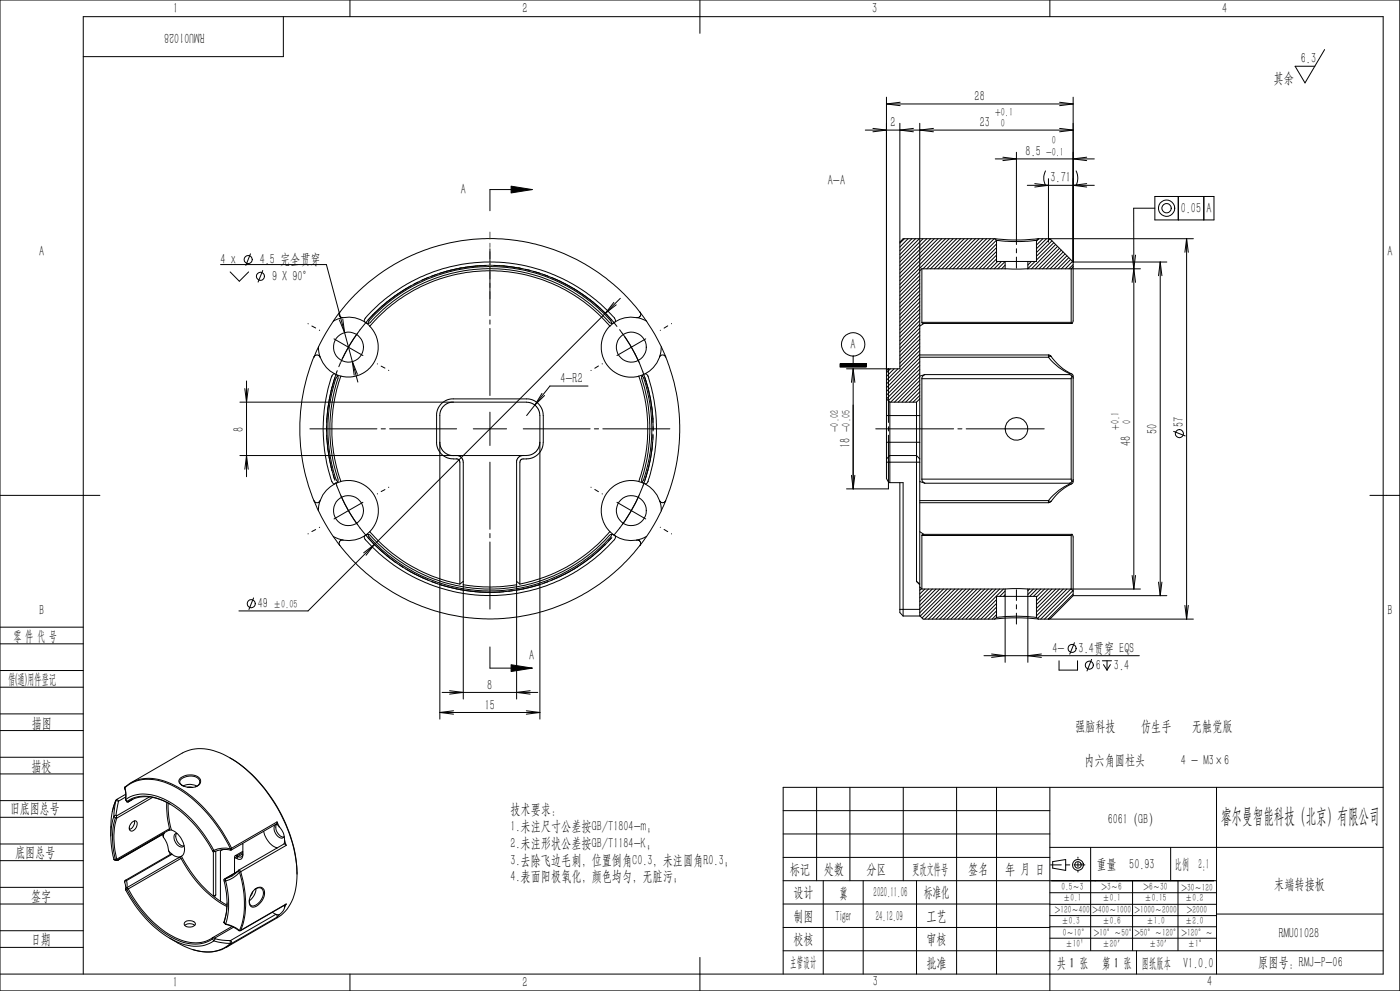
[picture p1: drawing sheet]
<svg xmlns="http://www.w3.org/2000/svg" width="420mm" height="297mm" viewBox="0 0 420 297" stroke-linecap="round" stroke-linejoin="round" font-family="sans-serif">
<g fill="none" stroke="#000" stroke-width=".3">
<path d="M0 0h419.9v297h-419.9zM85 5v12h-60M105 0v5M210 0v10M315 0v5M397.4 14.9l-5.9 9.9-3-4.9h6M259.6 39h62.3M261.9 38.5l4 .5-4 .5M265.9 29.1v90.4M265.9 31.2h56M265.9 31.2l4.1 .5M270 37v73.5h-16"/>
<path d="M270 30.6l-4.1 .6M274 38.5l-4 .5 4 .5M275.9 37v82.5M280 38.5l-4.1 .5 4.1 .5M317.9 38.5l4 .5M317.9 30.6l4 .6M321.9 29.1v50.8M321.9 39l-4 .5M321.9 31.2l-4 .5M153.3 55.8l6.4 1-6.4 1zM159.7 56.8h-12.7v6.4M298.6 47.6h29.7"/>
<path d="M300.9 47.1l4 .5-4 .5M304.9 45.6v27.7M308.2 55.5h20.1M310.4 55l4.1 .5-4.1 .5M313.6 51.2a4.8 4.8 0 0 0 0 4.3M314.5 53.6v19M322.8 51.2a4.8 4.8 0 0 1 0 4.3M326 47.1l-4.1 .5 4.1 .5M326 55l-4.1 .5 4.1 .5M346.5 58.9h17.7v7h-17.7zM353.5 58.9v7M361.1 58.9v7"/>
<path d="M66.2 79.3h31.7l9.5 35.2M75.1 76.1l-1.4 3.4M147 74.5v20.1M271.3 71.5l-1.3 1.4M272.4 71.5l-2.4 2.5M273.6 71.5l-3.6 3.6M274.7 71.5l-4.7 4.8M275.8 71.5l-5.8 5.9M276.9 71.5l-6.9 7M278 71.5l-8 8.1M279.2 71.5l-9.2 9.3M280.3 71.5l-10.3 10.4"/>
<path d="M281.4 71.5l-11.4 11.5M282.5 71.5l-12.5 12.6M283.7 71.5l-13.7 13.8M284.8 71.5l-14.8 14.9M285.9 71.5l-9 9.1M287 71.5l-9 9.1M288.2 71.5l-9.1 9.1M289.3 71.5l-9 9.1M290.4 71.5l-9 9.1M291.5 71.5l-9 9.1M292.7 71.5l-9.1 9.1M293.8 71.5l-9 9.1"/>
<path d="M294.9 71.5l-9 9.1M296 71.5l-9 9.1M297.1 71.5l-9 9.1M298.2 71.5l-8.9 9.1M298.4 71.5a56.3 56.3 0 0 0 13.1 0M298.4 71.5l.6 .5M298.4 71.5h-27.5l-.9 1.1M298.9 72l-8.5 8.6M299 72a47.3 47.3 0 0 0 11.9 0M299 72v6.4h2.5M299 73.1l-7.5 7.5M299 74.2l-6.4 6.4"/>
<path d="M299 75.4l-5.2 5.2M299 76.5l-4.1 4.1M299 77.6l-3 3M299.3 78.4l-2.2 2.2M300.4 78.4l-2.2 2.2M301.5 78.4h6.9M301.5 78.4l-2.2 2.2M301.5 79.5l-1 1.1M301.5 78.4v2.2M304.9 74.5v1.3M304.9 77v3.3M308.4 78.4v2.2"/>
<path d="M309.4 78.4l-1 1M310.5 78.4l-2.1 2.1M310.9 72v6.4h-2.5M311.5 71.5h46.5M311.5 71.5l-.6 .5M311.7 71.5l-.8 .8M312.8 71.5l-1.9 1.9M313.9 71.5l-3 3M314.5 71.5l.6 .2 6.8 6.8h28.2M315 71.6l-4.1 4.1M315.6 72.2l-4.7 4.6M316.1 72.7l-5.2 5.2"/>
<path d="M316.7 73.3l-7.2 7.3M317.2 73.9l-6.6 6.7M317.8 74.4l-6.1 6.2M318.4 75l-5.6 5.6M318.9 75.5l-5 5.1M319.5 76.1l-4.5 4.5M320.1 76.7l-3.9 3.9M320.6 77.2l-3.3 3.4M321.2 77.8l-2.8 2.8M321.7 78.4l-2.1 2.2M321.9 79.9l-.5 .7v16M321.9 79.9v16.3l-.3 .7"/>
<path d="M321.9 79.3l-1.2 1.3M339.6 76.5l1.1 8.1M340.7 76.5l-.6 4.1M346.5 62.4h-6.4v18.2M348.1 78.5l-.5 4.1M348.1 78.5v100M348.1 78.5l.5 4.1M356 71.5l-.5 4.1M356 71.5l.5 4.1M356 71.5v114M69 81.5l2.8 2.8 2.8-2.8M78.8 81.1l-1.4 3.4"/>
<path d="M92.4 97l.1 .1M93.6 97.7l1.1 .6M95.8 98.9l.1 .1M100 96.3l-2.3 3.5-2.2 4.2M101.9 93.6l-1.9 2.7M102.8 95.6l.6 4.1-1.6-3.8M102.9 95.2l-1-.4-.2-.4 .1-.6a56.8 56.8 0 0 1 90.4 .2l-.3 1-.9 .2M102.9 95.2a8.9 8.9 0 0 1 6.5 1.2M102.9 95.2l-1.3 .3-1.6 .8M107.3 99.9l-2.8 4.2M109.4 96.4l.4 .3M109.8 96.7l.7 .2"/>
<path d="M109.8 96.7l1.2 1M110.5 96.9l.8-.5a48 48 0 0 1 71.7 .4l.5 .1M110.5 96.9a6.9 6.9 0 0 1 2.7-3.3 48.5 48.5 0 0 1 70.1 2.8l.2 .5M110.9 97.7l1.7 2.5 .8 2.7 .1 1.9-.3 1.5-1.1 2.6-1.9 2.1-2.6 1.5-2.4 .5-2.9-.3M111 97.7l1.4-1.6a47.3 47.3 0 0 1 70.6 1.6M123.2 85.7a49.2 49.2 0 0 0-20.5 21.9M124.2 85.1a50.6 50.6 0 0 0-13.8 10.8M125.4 84.5l-1.1 .6M128.4 83.2l-4.2 1.9M130.8 82.3l-1.3 .4M132 81.9a49.4 49.4 0 0 1 29.9 0M147 95.9v1.3"/>
<path d="M147 98.4v20.1M156.4 80.5a49.2 49.2 0 0 0-29.8 3.5M157.6 80.7l1.2 .3M160.1 81.3a48.3 48.3 0 0 1 25 16.5M163.2 82.3l1.1 .4M164.3 82.7h.1M165.5 83.2a50.3 50.3 0 0 1 18.1 12.7M183 97.7l-.9 1-.9 1.5-.8 3.1 .2 2.8 1.1 2.7 2.2 2.4 2.4 1.3 2.3 .5 3-.2M184.1 96.7l-.6 .2M184.1 96.7l-1.1 1M184.1 90.6l-2.5 3.3 3.3-2.5M184.3 95.2l-.6-.6a49.8 49.8 0 0 0-74.3 1.1v.7"/>
<path d="M184.3 95.3l.3 .6v.5M184.6 96.4l-.5 .3M185.9 98.8a45.9 45.9 0 0 1 5.8 9.7M186.1 89.4l-73.8 73.8M191 95.2a8.7 8.7 0 0 0-6.4 1.2M191 95.2l1.2 .2 1.8 .9M192 93.6l2 2.7M194 96.3l.4 .7a52.4 52.4 0 0 1 5.3 10M198.1 99h.1M200.3 97.7l-1.1 .6M201.5 97h-.1M275.9 81.5l-5.9 6"/>
<path d="M275.9 82.6l-5.9 6M275.9 83.7l-5.9 6M275.9 84.9l-5.9 5.9M275.9 86l-5.9 6M275.9 87.1l-5.9 6M275.9 88.2l-5.9 6M275.9 89.4l-5.9 5.9M275.9 90.5l-5.9 6M275.9 91.6l-5.9 6M275.9 92.7l-5.9 6M275.9 93.9l-5.9 5.9M275.9 95l-5.9 6"/>
<path d="M275.9 96.1l-5.9 6M275.9 97.2l-5.9 6M275.9 98.3l-5.9 6.1M275.9 99.4l-5.9 6.1M276.6 80.6v16M276.6 96.6l.3 .3M276.6 80.6h24.9M276.6 96.6h44.8M276.6 80.6l-.7 .6M276.9 96.9h44.7M277.2 96.9l-1.3 .8M301.5 80.6h6.9"/>
<path d="M308.4 80.6h33.7M321.4 96.6l.2 .3M340.1 80.6l-.5 4M340.1 80.6v95.9M73.4 116.5l.6 4 .5-4M74 114.2v28.7M94.1 107a56.3 56.3 0 0 0 .3 43.5l1.1 .1 .6-.6M95.5 104l-1.3 3 .4-.5 .7-.1 .8 .7M95.5 104l.1 1.5 .5 1.5M96.1 107.1a8.9 8.9 0 0 0 4.3 4.9M99.5 112.8v.1a48.4 48.4 0 0 0 .2 31.7l.7 .4M100.2 101.6l4.3 2.5"/>
<path d="M100.4 112l-.3 .1-.6 .7M100.4 112l.4 .3M100.5 113.2a51.3 51.3 0 0 0-2.5 13.4M100.8 113.3a47.7 47.7 0 0 0 .3 30.8l.2 .2M100.8 112.3l.5 .4M100.8 112.3l1.5 .4M101.2 111.1a48.6 48.6 0 0 0-1.6 29.9M101.3 112.7l-.5 .6M101.3 112.7l.1 .8a48 48 0 0 0 0 30.1M102.1 108.7l-.5 1.2M102.3 112.7a47.7 47.7 0 0 0-.1 31.6l3.1-.3 2.3 .5 2.4 1.3 2.1 2.4 1.2 2.8 .2 2.8-.8 3-1.7 2.5M104.5 104.1l-2.2 4.4"/>
<path d="M104.5 104.1l4.4 2.5M107.2 112.2l-1.5-3.8 .6 4M113.2 109.1h.1M114.3 109.7l1.2 .6M116.6 111h.1M136 119.5h22.6l1.3 .4 1.3 .8 .9 1.1 .6 1.1 .3 1.6v8l-.4 2-.8 1.3-1.1 .9-1.8 .8-2.4 .1-.4 .4-.1 .5v36.5M136 119.5l-1.6 .3-1.5 .8-1.1 1.2-.6 1.1-.2 1v9.2l.5 1.8 1.4 1.6 1.8 .9 2.3 .1M162.6 117.9l-2.2 3.5M163.4 118.5l-3 2.9M176.4 115.7h-11.4l-4.6 5.7M177.3 111h.1M179.5 109.7l-1.1 .7"/>
<path d="M180.6 109.1h.1M187.4 100.9a48.9 48.9 0 0 1 8.6 27.6M192.6 112.7l-.1 .6 .4 1.3a49.1 49.1 0 0 1-.4 29.5l.1 .2M192.6 112.7a7.5 7.5 0 0 1 1.5 4.1 48.7 48.7 0 0 1-1 26.9M193.1 112.3l-.5 .4M193.1 112.3l-1.5 .4 .8 2.4a47.8 47.8 0 0 1-.8 29.2M193.5 113.2a45.3 45.3 0 0 1 2.4 13.4M193.5 112l-.4 .3M193.5 112a1.86 1.86 0 0 1 1.3 2l.1 .6a49.6 49.6 0 0 1-.5 29.6M193.7 101.6l-8.6 5M197.8 107l.7-.6 .8 .1 .4 .5M197.9 107.1a8.9 8.9 0 0 1-4.4 4.9"/>
<path d="M198.4 104l-.5 3.1M199.7 107a56.3 56.3 0 0 1-.3 43.5l-.8 .2-.7-.7M252 109h7.9v1h-7.9zM255.9 106.7v2.3M255.9 110.5v36M255.9 110.5l.6 4.1M255.9 110.5l-.5 4.1M265.9 119.5v5M265.9 119.5l1.1 1M265.9 111.1l.6-.6v16.1M267.1 110.5l-1.2 1.2M268.2 110.5l-2.3 2.3"/>
<path d="M269.4 110.5l-3.5 3.5M275.9 119.5v5M275.9 106.4h38.6M275.9 100.6l-5.9 6M275.9 101.7l-5.9 6M275.9 102.8l-5.9 6M275.9 103.9l-5.9 6M275.9 105.1l-10 10M275.9 106.2l-10 10M275.9 107.3l-10 10M275.9 108.4l-10 10M275.9 109.6l-10 9.9"/>
<path d="M275.9 110.7l-9.4 9.4M275.9 111.8l-8.7 8.7M275.9 112.9l-7.5 7.6M275.9 114l-6.4 6.5M275.9 115.2l-5.3 5.3M275.9 116.3l-4.2 4.2M275.9 117.4l-3.1 3.1M275.9 118.5l-2 2M275.9 119.5l-.9 1M275.9 107.1h38.6M276.6 113.5v30.1M276.6 113.5h44.8"/>
<path d="M277.5 112.3l-.6 .4-.3 .8M277.5 112.3l-1.6 .4M277.5 112.3h43.4M314.5 106.4l.8 .4M314.5 106.4v.7M314.5 107.1a16.5 16.5 0 0 0 6.4 4.9M315.3 106.8a16.3 16.3 0 0 0 6.2 5.3M315.3 106.8l-.8 .3M320.9 112v.3M320.9 112.3l.7 .4M320.9 112a1.04 1.04 0 0 1 1 1.3M321.4 113.5v30.1"/>
<path d="M321.6 112.7l-.2 .8M321.6 112.7l.3 .6M321.9 113.3v30.5M72 120.5h86l1.6 .4 1.4 1 .7 1.2 .3 1.4v91M93 128.5h20.1M98 127.9v1.3M98 130.4a50.6 50.6 0 0 0 2.5 13.5M114.3 128.5h1.3M116.9 128.5h20.1M132 132.5l.2 1.4 .9 1.5 1.4 .9 1.5 .3M136 120.5l-1.5 .2-1.4 1-.9 1.4-.3 1.4 .1 91M137 137.5l.8 .4 .2 .6v36.5l1-.8"/>
<path d="M137 136.5l.7 .1 .6 .4 .6 .8 .1 .7v71M142 128.5h10M147 123.5v10M147 138.5v20.1M157 136.5l-1.4 .5-.6 1.1v71.4M157 128.5h20M160.4 121.4l-2.4 3.1M162 132.5l-.3 1.4-.8 1.3-1.3 1-1.6 .3h-86M178.3 128.5h1.3M180.8 128.5h20.2M195.7 132.6a48.1 48.1 0 0 1-11.5 27.7M195.9 130.1a42.9 42.9 0 0 1-2.4 13.8"/>
<path d="M195.9 127.9l.1 .6M196 128.5l-.1 .3M196 128.5l-.1 .7M262.7 128.5h23.4M265.9 137.5v1M265.9 132.5v5M265.9 124.5v8M265.9 138.5v4.9l.6 1 .5 .3M265.9 138.5h10M265.9 124.5h10M265.9 132.5h10M266.5 127.9v1.3"/>
<path d="M266.5 130.4v16.1h-12.5M267 136.5v8.2M267 120.5v16M267 120.5h8M267 136.5l-1.1 1M267 136.5h8M275 136.5v37.7M275 120.5v16M275 136.5l.9 1M275.9 137.5v1M275.9 132.5v5M275.9 124.5v8"/>
<path d="M275.9 138.5v36.5l-.9-.8M287.4 128.5h1.2M289.9 128.5h23.4M352.1 129.3l3.5 1.3M0 148.5h30M73.4 140.6l.6-4.1 .5 4.1M92.5 159.9l-.1 .1M94.2 150a58.3 58.3 0 0 0 5.8 10.8M94.7 158.7l-1.1 .6M95.9 158l-.1 .1M96.1 150l-.5 1.7-.1 1.4M99.9 142.2l.4 1.3"/>
<path d="M100.4 145a9.2 9.2 0 0 0-4.3 5M100.7 144.7a48.8 48.8 0 0 0 18.1 23.9M100.8 144.8l-.4 .2M101.3 144.3l-.5 .5M101.4 143.6l-.1 .7M102.3 148.6l2.2 4.4M102.3 144.3l-1.5 .5M104.5 153l2.8 4.2M104.5 153l-4.3 2.5M108.9 150.5l-4.4 2.5M111 159.3l.7 .9a47.2 47.2 0 0 0 26.2 14.8M111 159.3l-1.2 1"/>
<path d="M113.2 148h.1M115.5 146.7l-1.2 .6M116.6 146v.1M147 159.9v1.3M177.3 146h.1M178.4 146.7l1.1 .7M180.6 148h.1M185.1 150.5l8.6 5M191.6 144.3l1.5 .5-.5-.5M191.6 144.3l-2.9-.3-2.7 .7-2.5 1.5-1.9 2.2-1 2.3-.2 3 .6 2.7 .9 1.7 1.1 1.2M191.7 148.6a50.5 50.5 0 0 1-5 8.6M193.1 144.8l.4 .2"/>
<path d="M193.1 143.8l-.5 .5M193.5 145a9.2 9.2 0 0 1 4.4 5M194.4 144.3l-.3 .6-.6 .1M197.9 150l.5 2.8a45 45 0 0 1-5.9 10l-.5 .7M198.1 158h.1M199.2 158.7l1.1 .6M199.7 150.1l-1.3 2.9M201.4 160h.1M255.4 142.5l.5 4M256.5 142.5l-.6 4M267 144.7h3.9v39.9M270 144.7v37.9"/>
<path d="M275.9 150.7h38.6M275.9 159.3l1.3 .8M275.9 144.3l1.6 .5M275.9 150h38.6M276.6 143.6l.2 .7 .7 .5M276.6 143.6h44.8M277.5 144.8h43.4M314.5 150v.7M315.3 150.2l-.8 .5M320.9 144.8v.2M320.9 145a16.4 16.4 0 0 0-6.4 5M321.4 143.6l.2 .7"/>
<path d="M321.5 145a16.4 16.4 0 0 0-6.2 5.3l-.8-.3M321.6 144.3l-.7 .5M321.9 143.8l-.3 .5M321.9 143.8v.2a.81 .81 0 0 1-1 1M411 148.5h8.9M76.1 179.2l-1.4 3.5M100 160.8l2.9 1M100 160.8l1.9 2.7M102.9 161.9h-.5l-.5 .4-.2 .7 .2 .4a57 57 0 0 0 90.1 .1M109.4 160.6l-.1 .6 .3 .6M109.4 160.6a9.2 9.2 0 0 1-6.5 1.3M109.8 160.3l-.4 .3"/>
<path d="M110.4 161.1a48.2 48.2 0 0 0 18 12.7M110.5 160.1l.5 .2 .9 1a48.2 48.2 0 0 0 71.3-1.1l.3-.1M110.5 160.1a2.89 2.89 0 0 0 1.5 2.2l.8 .8a48.5 48.5 0 0 0 70.6-2.7l.1-.3M110.5 160.1l-.7 .2M112.3 163.2l-19.9 19.9h-20.7M112.3 163.2l-3.2 2.5M112.3 163.2l-2.5 3.2M119.8 169.3l1.1 .7M122 170.6a48.5 48.5 0 0 0 29.2 6.7M129.5 174.3l1.3 .5M132 175.2a48.6 48.6 0 0 0 29.9 0M138.9 175.3l1 .1a46.6 46.6 0 0 0 15.1-.1"/>
<path d="M147 162.4v20.1M153.8 177l-1.3 .2M155 174.2l1 .8M164.3 174.3l-1.1 .5M181.6 163.1a47.3 47.3 0 0 1-26.6 13.7M183.4 161.2l-.9 1M183.5 160.1l.6 .2M183.6 161.1a48.2 48.2 0 0 1-18.1 12.7M184.1 160.3l.5 .3M184.1 160.3l-1.1-1-.3 .3a47.6 47.6 0 0 1-26.7 15.4M184.6 160.6l.1 .1a3.3 3.3 0 0 1-1.7 2.4 50 50 0 0 1-73.4-1.3M184.6 160.6a9 9 0 0 0 6.4 1.3"/>
<path d="M191 161.9h.6l.5 .4 .1 .7-.2 .5M193.9 160.7l-2.9 1.2M275 174.2l.9 1.1v.6M275.9 175.9v8.6l1 1h21.5M275.9 175.9l.7 .6M276.4 176.4l-.5 .5M276.6 160.5v16M276.6 176.5h24.9M276.6 160.5h44.8M277.5 176.5l-1.6 1.5M278.6 176.5l-2.7 2.7M279.7 176.5l-3.8 3.8"/>
<path d="M280.8 176.5l-4.9 4.9M281.9 176.5l-6 6M283 176.5l-7.1 7.1M284.2 176.5l-8.1 8.2M285.3 176.5l-8.7 8.7M286.4 176.5l-9 9M287.5 176.5l-8.9 9M288.7 176.5l-9 9M289.8 176.5l-9 9M290.9 176.5l-9 9M292 176.5l-9 9M293.2 176.5l-9.1 9"/>
<path d="M294.3 176.5l-9 9M295.4 176.5l-9 9M296.5 176.5l-9 9M297.6 176.5l-9 9M298.7 176.5l-8.9 9M299 179.7l-5.9 5.8M299.9 176.5l-9 9M301 176.5l-9 9M301.5 176.5h6.9M301.5 177.1l-1.6 1.6M301.5 178.2l-.4 .5M301.5 176.5v22"/>
<path d="M304.9 176.7v3.3M308.4 176.5h33.7M308.4 176.5v22M308.9 176.5l-.5 .5M310 176.5l-1.6 1.7M311.1 176.5l-2.2 2.2M312.3 176.5l-2.3 2.2M313.4 176.5l-2.5 2.4M314.5 176.5l-3.6 3.6M315.6 176.5l-4.7 4.7M316.7 176.5l-5.8 5.8M317.8 176.5l-6.9 6.9"/>
<path d="M319 176.5l-8.1 8.1M320.1 176.5l-8.8 8.8M321.2 176.5l-9 9M321.4 160.5v16l.5 .6M321.6 160.1h-44.7l-.3 .4M321.6 160.1l-.2 .4M321.6 160.1l.3 .8v16.2M321.9 177l-8.5 8.5M321.9 178.5l-6.6 6.8-.8 .2M321.9 178.1l-7.4 7.4M321.9 177.1v1.4M321.9 178.5h28.2"/>
<path d="M339.6 172.5l.5 4M340.7 172.5l-.6 4M347.6 174.5l.5 4M348.6 174.5l-.5 4M0 193h25M0 188h25M147 193.9v6.3h12.7M153.3 199.2l6.4 1-6.4 1.1zM270 182.6v1l.9 1M270 182.6h5.9M270.9 184.6h5.1M295.2 196.5h46.6"/>
<path d="M297.5 196l4 .5-4 .5M298.4 185.5a56.3 56.3 0 0 1 13.1 0M299 185v-6.3h11.9v6.3M299 185a46.6 46.6 0 0 1 11.9 0M299 180.8l-4.7 4.7M299 181.9l-3.6 3.6M299 183.1l-2.5 2.4M299 184.2l-1.4 1.3M299 185l-.6 .5M304.9 181.2v1.3M304.9 183.8v3.2M310.9 185l.6 .5"/>
<path d="M311.5 185.5h46.5M312.4 196l-4 .5 4 .5M317.7 198v2.8h5.6v-2.8M322.3 192.6l-1.4 3.4M327.5 197.6l-1.4 3.5M330.7 198h2.8M331 199.2l1.1 1.6M332.1 198v2.8M333.1 199.2l-1 1.6M355.5 181.4l.5 4.1M356.5 181.4l-.5 4.1M0 214h25"/>
<path d="M0 218.9h25M0 201h25M0 206h25M132 213.5h30M132 213.5l4.1 .5M132.6 207.5h28.7M134.9 207l4.1 .5-4.1 .5M136.1 213l-4.1 .5M157.9 213l4.1 .5M159 207l-4 .5 4 .5M162 213.5l-4.1 .5M0 239.9h25"/>
<path d="M0 226.9h25M0 231.9h25M34.7 239.9a20 20 0 0 0-1.5 8v2.7M34.7 239.9l-.5 4.8M34.7 239.9l.9 .2M34.8 239.9l-1.1 3.3M34.8 239.9h-.1M35 239.6l-.2 .3M35 239.6l.6 .5M37.5 236.1l.2 3.6M37.5 236.1l.3 1.5-.1 2M37.5 236.1a11.6 11.6 0 0 1 12.7-1.3 39.6 39.6 0 0 1 18.9 19.6"/>
<path d="M37.5 235.8l-.1 .6M37.5 235.8v.3M37.6 239.7l.5 .7M37.7 239.6l.4 .6M37.7 239.6v.1M37.7 239.6h.1M37.7 239.6a11.1 11.1 0 0 1 11.4-.2 34.7 34.7 0 0 1 15 15.4M37.7 238l-2.7 1.6M37.7 238.8l-2.1 1.3M38 235.5l-.5 .3M38 235.5a11.8 11.8 0 0 1 12.5-1 38.1 38.1 0 0 1 17.6 17.1l1.4 2.6M39.3 234.6l15.4-8.9a13.3 13.3 0 0 1 12.3 .4 41.2 41.2 0 0 1 18.2 19.9 33.9 33.9 0 0 1 3.3 21.5 12.1 12.1 0 0 1-5.3 7.5l-15.4 9"/>
<path d="M39.8 239.5l-1.4 .8M44.8 238.8l-9.8 5.7M45.8 239l-10.8 6.2M54.2 233.1a4.7 4.7 0 0 1 5.7 .2 1.77 1.77 0 0 1-1.7 2.6 4.5 4.5 0 0 1-4.5-1.5 1.18 1.18 0 0 1 .5-1.3zM54.9 235.5a4.4 4.4 0 0 1 4.2 .1M55.2 235.6a1.24 1.24 0 0 1-1.1-1.9 4 4 0 0 1 5.7 .1 1.52 1.52 0 0 1-1.2 2M56.2 235.9l1.6 .1M69 227.1a44 44 0 0 1 18.9 25.9 34.7 34.7 0 0 1 1.2 9M245 236v27.9M255 236v27.9M271 236v27.9M287 236v55.9"/>
<path d="M299 236v55.9M315 236v61M365 236v55.9M415 236h-180.1v55.9M0 257.9h25M0 244.9h25M0 252.9h25M34.2 257.6l.1 .2 .7 .1M34.2 244.7a22.4 22.4 0 0 0 0 12.8M34.2 244.6l.4 .6M34.2 257.6h.4M34.2 244.6v.1"/>
<path d="M34.2 257.5v.1M34.6 245.2a22.5 22.5 0 0 0 0 12.4M34.6 257.6l.3 .3M34.8 244.3l.2 .2M34.8 244.3l-.6 .3M34.9 244.9l-.3 .3M34.9 244.9l.1 .3M34.9 257.9h.1M35 244.5l-.1 .4M35 245.2a22.2 22.2 0 0 0 0 12.3M35 257.5l-.1 .4M35.5 257.8h-.4"/>
<path d="M35.5 257.6h.1M35.6 257.6l-.5 .2M35.6 257.6l-.1 .2M35.6 240.1l-.8 4.2M38.1 240.2a11 11 0 0 1 11.4 0 34.9 34.9 0 0 1 14.3 14.8M38.1 240.2v.2M38.5 240.3l-.4 .1M38.5 240.3a10.8 10.8 0 0 1 11.2 0l1.3 .7M39.6 246.5a.93 .93 0 0 1 1.4-.3 2.14 2.14 0 0 1-1.6 2.9 1.54 1.54 0 0 1 .2-2.6zM40.3 246a2.52 2.52 0 0 1-1.5 2.6M48.7 250.1l.3 .8M49 250.9a7.4 7.4 0 0 1 1.6 4.1"/>
<path d="M49.2 249.8l-13.7 8M49.2 249.8l-.2 1.1M49.2 249.8l-13.6 7.8M49.3 249.6l-.1 .2M50 240.5l.2 4.1 .6 3.8M50.5 240.7l.2 4.5 .7 3.5M50.6 255l.5 1.1M50.6 255l1 1M50.8 248.4l-.2 .4-15.6 9.1M50.8 248.4l-15.8 9.1M51.4 248.7a6.4 6.4 0 0 1 3.7 7.1l-.7 .8M51.4 248.7l-.9 .2"/>
<path d="M51.6 256a2.6 2.6 0 0 0 2.8 .6M51.6 256l-.3-.1-13.7 7.9M51.6 256l-13.6 7.9M53 249.8a2.9 2.9 0 0 0 2.1 3.8M53.1 249.8a1.4 1.4 0 0 0-.6 2.3 2.03 2.03 0 0 0 2.5 1.6l.2-.3M53.5 257.1l.8 .2M53.5 257.1l-15.4 8.9M54.3 257.3a34 34 0 0 0 13.8 14.4M54.3 257.3l-15.8 9.1M54.4 256.6a37.5 37.5 0 0 0 9.6 12M54.4 256.6l-.9 .5M63.8 255l.1 .3 .6-.1"/>
<path d="M64 255.3v13.3M64.1 254.9l-.3 .1M64.1 254.9l.4 .3M64.1 254.8v.1M64.7 255.1v13.1M66.8 254.6l-.7 .4v15.1M69.1 254.8l-2.5-.2-2.1 .6M69.1 254.4v.4M69.1 254.4a8 8 0 0 0-5 .4M69.4 254.7l-.3 .1M69.5 254.2l-.1 .5M69.5 254.2l-.4 .2"/>
<path d="M70.7 257.1l-.3 .2M70.7 257.1l.4 .2M71.1 256.5a.44 .44 0 0 0-.5 0 .44 .44 0 0 0-.2 .4v4.8M71.1 256.5l.3 .2M71.1 256.5l-.4 .6M71.4 256.7l1.5-.8a.88 .88 0 0 1-.5 .9 .88 .88 0 0 1-1-.1zM71.4 256.7l-.3 .6M72.8 252.8l.1 3.5a1.07 1.07 0 0 1-.6 1.1 1.07 1.07 0 0 1-1.2-.1M72.9 255.1l-2.3 1.4M72.9 255.5l-1.8 1M79.1 249.1a7 7 0 0 0 3.9 5M82.9 246.9l.9 .9"/>
<path d="M82.9 247.1a2.9 2.9 0 0 0 2.2 3.8M83 254.1h.2M83 254.1v.2M83.1 246.3l.7 1.5M83.1 246.3v.5l-13.7 7.9M83.1 246.3l-13.6 7.9M83.1 247.1a1.4 1.4 0 0 0-.6 2.4 2.07 2.07 0 0 0 2.5 1.5l.3-.3M83.8 247.8a5.6 5.6 0 0 1 1.6 4.1M85.4 251.9l.5 1.5M85.4 251.9l-.2 1M85.9 253.4l-.6-.5-13.7 7.9M85.9 253.4l-13.7 7.8"/>
<path d="M234.9 243h80.1M234.9 249.9h80.1M234.9 257h80.1M315 254h100M315.2 259.2h3.2M315.8 258.2l3.9-.6v3.3l-3.9-.7zM319.7 259.2h1.2M322.2 259.2h3.3M323.4 256.9v.3M323.4 258.5v1.3M327.2 254v30.9M351.2 254v9.9"/>
<path d="M0 278.9h25M0 265.9h25M0 270.9h25M37.6 263.8l-.2 .6M37.6 263.8l.4 .1M37.7 266.7a34.3 34.3 0 0 0 16 15.8 10.8 10.8 0 0 0 10.4-.5M38 263.9a.5 .5 0 0 0-.5 .7l.2 1.7M38 266l-.3 .7M38 263.9l.1 1.4-.1 .7M38.1 266.6a33.2 33.2 0 0 0 16.1 15.6 10.4 10.4 0 0 0 9.6-.8M38.1 266.6l-.4 .1M38.1 266.2v.4"/>
<path d="M38.1 266.2l.4 .2M38.1 266v.2M38.1 266h-.1M38.5 266.4a32.2 32.2 0 0 0 15.9 15.4 10.1 10.1 0 0 0 9.4-.8M55.5 277.3a2.41 2.41 0 0 1 2.9 0M55.6 276.3a1.99 1.99 0 0 1 3 .7 2.24 2.24 0 0 1-3.3 .2v-.6zM64.7 268.2l-.4 .6 3.8 2.4M64.7 268.2l-.7 .4M67.1 276.5l.5 .5M67.2 276.5h.1M67.2 264a22.2 22.2 0 0 1 0 12.4M67.2 264h.5"/>
<path d="M67.2 276.4l.5 .5M67.6 277a8.9 8.9 0 0 1 3.9 1.8M67.7 276.9a9.5 9.5 0 0 1 4.1 2M67.7 264a23.6 23.6 0 0 1 0 12.9M67.7 276.9l-.1 .1M67.7 264h.1M67.7 276.9h.1M67.7 263.4v.6M67.7 263.4l-.5 .2v.4M68.1 270.6a18.7 18.7 0 0 1-.9 5.9M69.6 277.7l-5.8 3.3M70.1 277.9l-5.7 3.2"/>
<path d="M71.3 261.2l-3.9 2.2M71.5 260.9a7.9 7.9 0 0 1-3.8 2.5M71.5 260.9l.3 .5M71.5 278.8l.6 .1M71.5 278.8l.3 .1M71.6 260.8l-.1 .1M71.6 260.8l.6 .4M71.8 261.4a8 8 0 0 1-4.1 2.6M71.8 261.4a26.5 26.5 0 0 1 0 17.5M72.2 261.2a26.8 26.8 0 0 1 0 17.6M72.2 261.2l-.4 .2M72.2 278.8l-.4 .1"/>
<path d="M75.9 267.2l-.8 1.4M76.1 266.9a1.74 1.74 0 0 1 1.7-1 1.74 1.74 0 0 1 1.5 1.2 4.5 4.5 0 0 1-3.6 4.8 2.3 2.3 0 0 1-.6-3.4zM76.4 266.6a1.52 1.52 0 0 1 2-.4 1.52 1.52 0 0 1 .6 1.9 4 4 0 0 1-3.5 3.4 1.52 1.52 0 0 1-.7-1.8M76.8 266.3a4.6 4.6 0 0 1-2 3.6M81.7 273.4l1.1 .6M82.8 274l.3 .4v.5M82.8 274l1 .2M82.8 274l-13.7 7.9M83.1 274.9l-13.6 7.8M83.8 274.2l-.7 .7M85.3 271.3l.1 .6M85.4 271.9l-.1 .2a3.6 3.6 0 0 1-1.5 2.1"/>
<path d="M85.9 270.9l-13.8 8 .1-.1M85.9 270.9l-.5 1M85.9 270.9l-13.7 7.9M234.9 270.9h80.1M234.9 263.9h130.1M234.9 278h80.1M247 263.9v28M259 263.9v28M275 263.9v28M315 267.5h50M315 271h50M315 274.4h50"/>
<path d="M315 277.7h50M321.9 263.9h.1M323.4 261v.4M328.5 263.9h.1M334.9 263.9h.1M339.8 263.9v21M353.4 263.9v21M365 273.9h50M0 283.9h25M0 291.9h415v-286.9h-390v286.9M50.9 281.2l4.4 2.4 2.4 1M63.8 281.4l.3 .5"/>
<path d="M63.8 281l.1 .1M63.9 281.1h.5M63.9 281.1l-.1 .3M64.1 282l2.5 .5 2.5 .2M64.1 281.9v.1M64.4 281.1l.2 .2M64.6 281.3l-.5 .6M64.6 281.3l2.1 .5 2.4 .1M69.1 282.7a11.2 11.2 0 0 1-11.4 1.9M69.1 281.9v.8M69.1 281.9l.3 .3 .1 .5M69.1 282.7h.4"/>
<path d="M69.5 282.7a11.6 11.6 0 0 1-11.7 1.9M105 291.9v5.1M210 286.9v10.1M234.9 284.9h180.1M315 281.2h50"/>
<circle cx="74.5" cy="77.8" r="1.22"/>
<circle cx="350" cy="62.4" r="1.4"/>
<circle cx="350" cy="62.4" r="2.45"/>
<circle cx="78.1" cy="82.8" r="1.19"/>
<circle cx="104.6" cy="104" r="4.5"/>
<circle cx="189.4" cy="104" r="4.5"/>
<circle cx="255.9" cy="103.2" r="3.5"/>
<circle cx="304.9" cy="128.5" r="3.4"/>
<circle cx="353.8" cy="130" r="1.22"/>
<circle cx="104.5" cy="153" r="4.5"/>
<circle cx="189.4" cy="153" r="4.5"/>
<circle cx="75.4" cy="180.9" r="1.22"/>
<circle cx="321.6" cy="194.3" r="1.21"/>
<circle cx="326.8" cy="199.4" r="1.2"/>
<circle cx="323.4" cy="259.2" r=".99"/>
<circle cx="323.4" cy="259.2" r="1.63"/>
</g>
<path d="M341 284.9v7" fill="none" stroke="#0a0605" stroke-width=".3"/>
<g fill="none" stroke="#808000" stroke-width=".3">
<path d="M141.6 79.8l-1.3 .2M144.9 79.6l-2.1 .1M146 79.5h2M147 69.6v2M147 72.9v1.3M147 75.4v2.2M147 78.5v2.1M149 79.6l2 .1M152.3 79.8l1.2 .2M139.1 80.1l-2.1 .5M147 81.5v2.1M147 84.9v1.2"/>
<path d="M147 87.4v2.1M154.8 80.1l2.1 .5"/>
</g>
<g fill="#000">
<path d="M153.3 55.8l6.4 1-6.4 1zM153.3 199.2l6.4 1-6.4 1.1z"/>
<path d="M252 109h7.9v1h-7.9z" fill-rule="evenodd"/>
</g>
<text font-size="6.3" x="366.3" y="246.6">睿尔曼智能科技（北京）有限公司</text>
<g font-size="4.4">
<text x="51.9" y="4">1</text>
<text x="156.8" y="4">2</text>
<text x="261.6" y="4">3</text>
<text x="366.7" y="4">4</text>
<text x="61.3" y="9.8" transform="rotate(-180 61.3 9.8)">RMU01028</text>
<text x="390.3" y="19">6.3</text>
<text x="382.1" y="24.9">其余</text>
<text x="292.4" y="30.3">28</text>
<text x="267.2" y="38.1">2</text>
<text x="293.9" y="38.1">23</text>
<text x="307.7" y="46.8">8.5</text>
<text x="138.2" y="58.2">A</text>
<text x="248.3" y="55.5">A-A</text>
<text x="315.2" y="54.7">3.71</text>
<text x="354.2" y="63.7">0.05</text>
<text x="361.9" y="63.7">A</text>
<text x="11.7" y="76.6">A</text>
<text x="416.2" y="76.6">A</text>
<text x="66.2" y="79.1">4 x</text>
<text x="77.9" y="79.1">4.5 完全贯穿</text>
<text x="81.6" y="84.2">9 X 90°</text>
<text x="255.2" y="104.5">A</text>
<text x="168.1" y="114.9">4-R2</text>
<text x="73" y="129.3" transform="rotate(-90 73 129.3)">8</text>
<text x="347.1" y="130.1" transform="rotate(-90 347.1 130.1)">50</text>
<text x="355" y="128" transform="rotate(-90 355 128)">57</text>
<text x="255" y="134.2" transform="rotate(-90 255 134.2)">18</text>
<text x="339.2" y="133.6" transform="rotate(-90 339.2 133.6)">48</text>
<text x="11.8" y="184.4">B</text>
<text x="77.3" y="182.2">49</text>
<text x="416.2" y="184.4">B</text>
<text x="4" y="192">零 件 代 号</text>
<text x="158.8" y="197.8">A</text>
<text x="315.8" y="195.7">4-</text>
<text x="323.6" y="195.7">3.4贯穿 EQS</text>
<text x="328.8" y="200.7">6</text>
<text x="334.2" y="200.7">3.4</text>
<text x="2.5" y="205.1">借(通)用件登记</text>
<text x="146.2" y="206.7">8</text>
<text x="145.4" y="212.7">15</text>
<text x="9.5" y="218.1">描图</text>
<text x="322.5" y="219">强脑科技</text>
<text x="342.3" y="219">仿生手</text>
<text x="357.6" y="219">无触觉版</text>
<text x="9.5" y="231.1">描校</text>
<text x="325.3" y="229.3">内六角圆柱头</text>
<text x="354.3" y="229.3">4 - M3×6</text>
<text x="3" y="243.6">旧底图总号</text>
<text x="153.1" y="244.1">技术要求：</text>
<text x="153.1" y="249.1">1.未注尺寸公差按GB/T1804-m；</text>
<text x="332.3" y="246.9">6061（GB）</text>
<text x="4.6" y="256.9">底图总号</text>
<text x="153.1" y="254.1">2.未注形状公差按GB/T1184-K；</text>
<text x="153.1" y="259.1">3.去除飞边毛刺，位置倒角C0.3，未注圆角R0.3;</text>
<text x="236.9" y="261.8">标记</text>
<text x="247.1" y="261.8">处数</text>
<text x="259.9" y="261.8">分区</text>
<text x="273.7" y="261.8">更改文件号</text>
<text x="290.4" y="261.8">签名</text>
<text x="301.5" y="261.8">年 月 日</text>
<text x="329" y="260.4">重量</text>
<text x="338.8" y="260.4">50.93</text>
<text x="352.5" y="260.4">比例 2:1</text>
<text x="9.3" y="270">签字</text>
<text x="153.1" y="264.1">4.表面阳极氧化，颜色均匀，无脏污；</text>
<text x="238" y="268.8">设计</text>
<text x="251.8" y="269.1">冀</text>
<text x="262.1" y="268.8">2020.11.06</text>
<text x="277.2" y="268.8">标准化</text>
<text x="382.3" y="266.4">末端转接板</text>
<text x="238.1" y="276">制图</text>
<text x="250.7" y="276">Tiger</text>
<text x="262.8" y="276">24.12.09</text>
<text x="278" y="276">工艺</text>
<text x="383.6" y="281">RMU01028</text>
<text x="9.4" y="282.8">日期</text>
<text x="238" y="282.9">校核</text>
<text x="278" y="283">审核</text>
<text x="237.1" y="289.9">主管设计</text>
<text x="278" y="290.2">批准</text>
<text x="317" y="290.2">共 11 张</text>
<text x="330.6" y="290.2">第 11 张</text>
<text x="342.6" y="290.1">图纸版本</text>
<text x="355" y="290.1">V1.0.0</text>
<text x="377.5" y="289.9">原图号：RMJ-P-06</text>
<text x="51.8" y="295.8">1</text>
<text x="156.8" y="295.8">2</text>
<text x="261.8" y="295.6">3</text>
<text x="362.1" y="295.6">4</text>
</g>
<g font-size="3.5">
<text x="298.5" y="34.6">+0.1</text>
<text x="300.3" y="38.1">0</text>
<text x="313.8" y="46.8">-0.1</text>
<text x="315.5" y="43.3">0</text>
<text x="251.5" y="129.5" transform="rotate(-90 251.5 129.5)">-0.02</text>
<text x="255" y="129.5" transform="rotate(-90 255 129.5)">-0.05</text>
<text x="335.7" y="128.9" transform="rotate(-90 335.7 128.9)">+0.1</text>
<text x="339.2" y="127.2" transform="rotate(-90 339.2 127.2)">0</text>
<text x="81.9" y="182.2">±0.05</text>
</g>
<g font-size="3.1">
<text x="318.4" y="266.8">0.5～3</text>
<text x="330.5" y="266.8">&gt;3～6</text>
<text x="343.1" y="266.8">&gt;6～30</text>
<text x="354.4" y="267">&gt;30～120</text>
<text x="316.5" y="273.7">&gt;120～400</text>
<text x="319" y="270">±0.1</text>
<text x="327.7" y="273.7">&gt;400～1000</text>
<text x="330.8" y="270">±0.1</text>
<text x="340.3" y="273.7">&gt;1000～2000</text>
<text x="343.4" y="270">±0.15</text>
<text x="355.5" y="270">±0.2</text>
<text x="356" y="273.7">&gt;2000</text>
<text x="318.4" y="277">±0.3</text>
<text x="318.9" y="280.5">0～10°</text>
<text x="328.1" y="280.5">&gt;10°～50°&gt;50°～120°</text>
<text x="330.8" y="277">±0.6</text>
<text x="343.9" y="277">±1.0</text>
<text x="354.4" y="280.5">&gt;120°～</text>
<text x="355.5" y="277">±2.0</text>
<text x="319.7" y="283.8">±10'</text>
<text x="330.8" y="283.8">±20′</text>
<text x="344.7" y="283.8">±30′</text>
<text x="356.4" y="283.8">±1°</text>
</g>
</svg>
